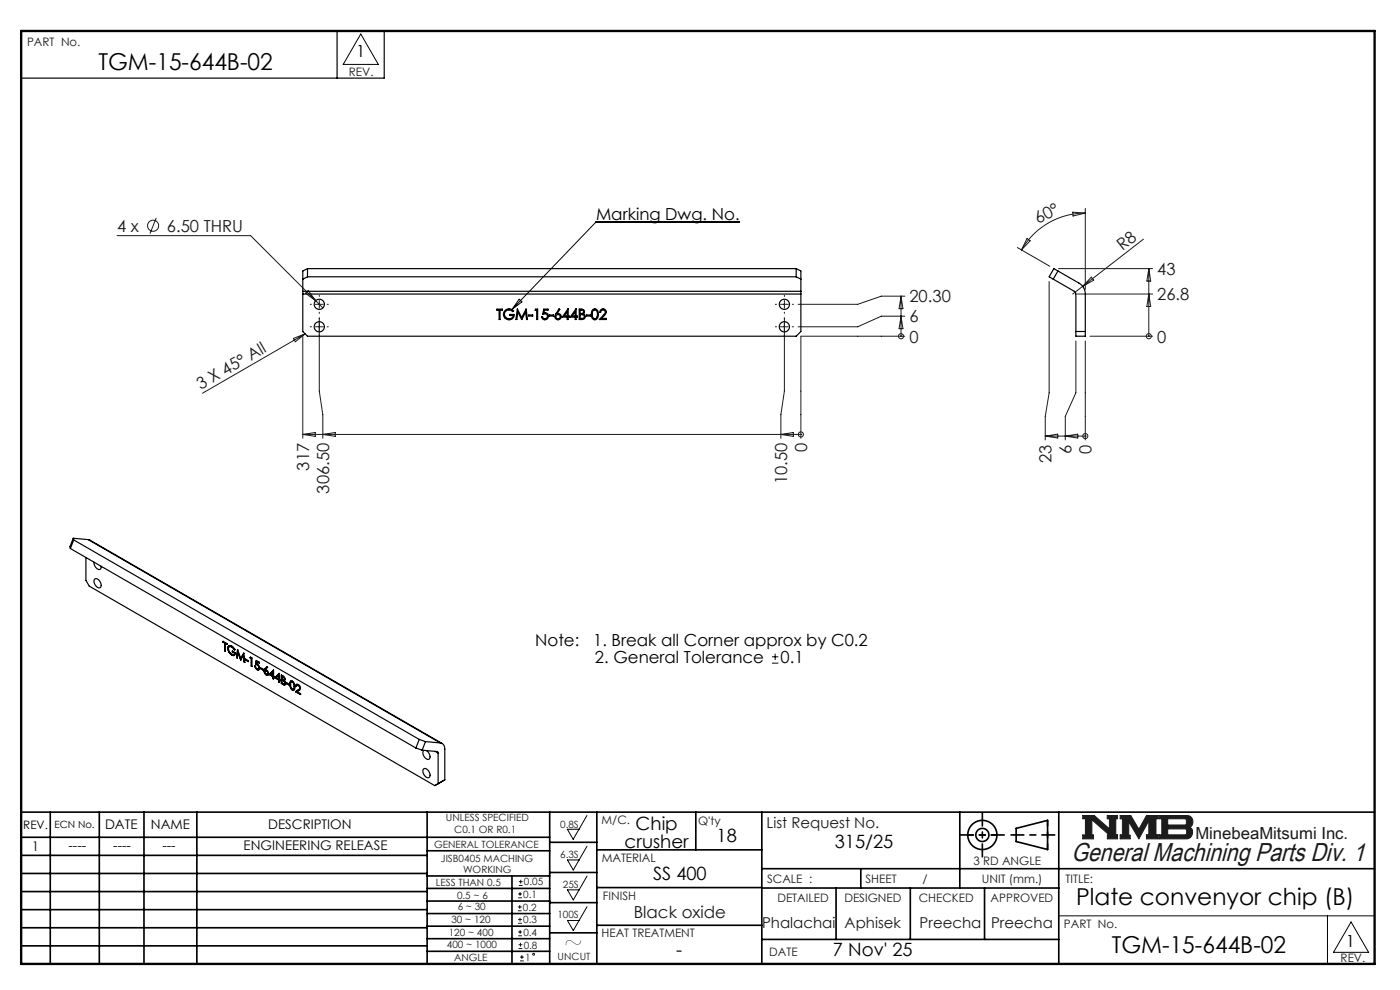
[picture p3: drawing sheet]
<svg xmlns="http://www.w3.org/2000/svg" width="297mm" height="210mm" viewBox="0 0 297 210" stroke-linecap="round" stroke-linejoin="round" font-family="sans-serif">
<g fill="none" stroke="#000" stroke-width=".35">
<path d="M4.5 172.3h287.1M4.5 177.6h112.1M10.7 172.3v32.2M21.1 172.3v32.2M30.5 172.3v32.2M41.8 172.3v32.2M90.6 172.3v32.2M116.6 172.3v32.2M116.6 178.7h10M126.6 172.3v32.2M147.6 172.3v8M161.6 172.3v32.2"/>
<path d="M203.6 172.3v16.1M215.6 175.7l6.6-1.7v6.2l-6.6-1.7zM224.6 172.3v32.2M4.5 185.3h86.1M4.5 181.4h86.1M4.5 189.1h86.1M4.5 193h86.1M4.5 196.8h86.1M90.6 199.1h26M90.6 193.8h26M90.6 188.5h26M90.6 191.1h26"/>
<path d="M90.6 180.5h26M90.6 185.8h26M90.6 196.5h26M108.6 185.8v18.5M116.6 185.1h10M116.6 191.5h10M116.6 197.9h10M126.6 196.3h35M126.6 188.3h35M126.6 180.3h35M161.6 184.3h130M161.6 199.3h63"/>
<path d="M161.6 188.4h63M177.4 188.4v10.9M182.6 184.3v4.1M193.1 188.4v10.9M208.9 188.4v10.9M4.5 200.6h86.1M90.6 201.8h26"/>
<circle cx="208.4" cy="177.1" r="3.1"/>
<circle cx="208.4" cy="177.1" r="1.39"/>
</g>
<path d="M229.7 173h2.4l3.3 2.8v-2.1h-.5v-.7h2.2v.7h-.4v3.4h.4v.8h-2.2v-.8h.4l-3.7-3.2v3.2h.4v.8h-2.3v-.8h.6v-3.4h-.6zM237.6 173h2.3l1.7 2.9 1.6-2.9h2.5v.7h-.5v3.4h.5v.8h-2.5v-.8h.5v-3l-2.1 3.8-2.1-3.6v2.9h.3v.7h-2.2v-.8h.5v-3.4h-.5zM245.9 173h6a1.34 1.34 0 0 1 1.1 1 1.34 1.34 0 0 1-.6 1.5 1.33 1.33 0 0 1 .5 1.4 1.33 1.33 0 0 1-1.2 1h-5.8v-.8h.6v-3.4h-.6zM247.7 173.7h3.8l.2 .2v.8l-.3 .3h-3.7zM247.7 175.8h3.8l.2 .3v.7l-.3 .3h-3.7z" fill="none" stroke="#191924" stroke-width=".21"/>
<path d="M76.5 7.2l3.8 6.5h-7.5zM124.5 173l-2.9 5-1.2-2.1h2.4M124.5 179.5l-2.9 5.1-1.2-2.2h2.4M124.5 185.8l-2.9 5.1-1.2-2.1h2.4M124.5 192.3l-2.9 5.1-1.2-2.1h2.4M224.6 194.3h67M281.6 194.3v10.2M286.6 195.6l3.7 6.4h-7.4z" fill="none" stroke="#000" stroke-width=".21"/>
<path d="M4.5 6.6h287.1" fill="none" stroke="#000" stroke-width=".21" stroke-dasharray="6.3 1.3 1.3 1.3" stroke-dashoffset="1.9"/>
<path d="M71.5 6.6v10M81.5 6.6v10h-77" fill="none" stroke="#000" stroke-width=".25"/>
<path d="M205.3 177.1h6.2M222.2 174v6.2" fill="none" stroke="#000" stroke-width=".35" stroke-dasharray="15.2 1.3 1.3 1.3" stroke-dashoffset="14.1"/>
<path d="M203.8 177.1h9.2M208.4 172.5v9.2M214.5 177.1h9.3" fill="none" stroke="#000" stroke-width=".35" stroke-dasharray="15.2 1.3 1.3 1.3" stroke-dashoffset="12.5"/>
<path d="M4.5 6.6h287.1v197.9h-287.1z" fill="none" stroke="#000" stroke-width=".5"/>
<path d="M229.7 173v.7h.6v3.4h-.6v.8h2.3v-.8h-.4v-3.2l3.7 3.2h-.4v.8h2.2v-.8h-.4v-3.4h.4v-.7h-2.2v.7h.5v2.1l-3.3-2.8zM237.6 173v.7h.5v3.4h-.5v.8h2.2v-.7h-.3v-2.9l2.1 3.6 2.1-3.8v3h-.5v.8h2.5v-.8h-.5v-3.4h.5v-.7h-2.5l-1.6 2.9-1.7-2.9zM247.7 175.8h3.8l.2 .3v.7l-.3 .3h-3.7zM245.9 173v.7h.6v3.4h-.6v.8h6.3l.5-.5 .3-.8-.1-.7-.5-.4a1.34 1.34 0 0 0 .6-1.5 1.34 1.34 0 0 0-1.1-1zM247.7 173.7h3.7l.3 .2v.9l-.3 .2h-3.7z" fill-rule="evenodd" fill="#191924"/>
<g fill="none" stroke="#191924" stroke-width=".21">
<path d="M24.8 50h28.4l15.3 15.3M33.2 46.2l-1.4 3.4M215.8 52.5l6.9 4M217.9 50.6l.6 .5-1.8 1.9zM222.6 59.7v23.6l-.9 5v5M224.6 57h19.9M227.6 45l2.6 .2-2.6 .6zM230.2 45.2a15.6 15.6 0 0 0-13.5 7.8M230.2 44.2v17.2M231.5 58.8l.5 .6-2.3 1.3zM242.6 50.7l-15 11.7M243.7 57v14.3"/>
<path d="M243.7 57l.4 2.6h-.8zM62.2 71.8l2.5-1-2.1 1.7zM64.2 71.3v21.7M64.7 70.8l-21.7 12.6M65.4 61.6l1.6 2.2-2.2-1.6zM66.9 64.6h1.7M66.9 69.3h1.7M67.7 63.7v1.7M67.7 67.5v15.5l.8 5v5M165.6 64.6h1.6M165.6 69.3h1.6M166.4 63.7v1.7"/>
<path d="M166.4 67.5v15.5l-.7 5v5M191.1 71.3h.1M191.1 62.8v8.5M191.1 67.1l.5 2.6h-.9zM191.1 62.8l.5 2.7h-.9zM192 62.8h-5l-5 1.8h-12.7M192 67.1h-5l-5 2.2h-12.7M192 71.3h-22.1v21.7M228.2 72.3v11l-2.2 5v5M228.6 62.4h15.9M230.2 72.3v21M231.2 71.3h13.3"/>
<path d="M243.7 71.3h.1M243.7 62.4l.4 2.6h-.8zM64.2 92.2h105.7M64.2 92.2l2.7-.5v.9zM68.5 92.2l2.6-.5v.9zM165.7 92.2l2.6-.5v.9zM169.9 92.2h.1M221.7 92.5h8.5M221.7 92.5l2.7-.4v.8zM226 92.5l2.6-.4v.8zM230.2 92.5h.1M109.9 193.2h.8"/>
<path d="M109.9 192.4h.8M109.9 195.9h.8M109.9 195h.8M109.9 190.4h.8M109.9 189.6h.8M109.9 198.5h.8M109.9 197.7h.8M110.1 187.8h.8M110.1 187h.8M110.3 192v.8M110.3 194.6v.9M110.3 189.2v.8"/>
<path d="M110.3 197.3v.8M110.4 200v.8M110.5 186.6v.8M110 201.2h.8M110 200.4h.8M110.3 203.8h.8M110.3 203h.8M110.7 202.6v.8"/>
<circle cx="32.5" cy="47.9" r="1.18"/>
<circle cx="191.1" cy="71.3" r=".54"/>
<circle cx="243.7" cy="71.3" r=".54"/>
<circle cx="169.9" cy="92.2" r=".54"/>
<circle cx="230.2" cy="92.5" r=".54"/>
<circle cx="113.2" cy="202.4" r=".2"/>
</g>
<path d="M156.9 47.1h-30.5l-17.8 18.6M110.1 63.5l.6 .5-2.1 1.7zM163.8 139.3h1.3M164.4 138.7v1.3M163.8 140.7h1.3" fill="none" stroke="#000" stroke-width=".21"/>
<g fill="none" stroke="#191924" stroke-width=".21" stroke-dasharray="15.2 1.3 1.3 1.3">
<path d="M66.1 69.3h-.3M66.1 64.6h-.3M67.7 67.7v-.3M67.7 71v.2M67.7 62.9v-.3M67.7 66.2v.3M69.4 69.3h.3M69.4 64.6h.3M164.7 64.6h-.2M164.7 69.3h-.2M166.4 62.9v-.3M166.4 66.2v.3"/>
<path d="M166.4 67.7v-.3M166.4 71v.2M168.1 64.6h.2M168.1 69.3h.2"/>
</g>
<g fill="none" stroke="#000" stroke-width=".25">
<path d="M65.2 57v1.7M65.2 57h103.7M65.2 58.7h103.7M65.2 57l-1 .5v4.3M65.2 58.7l-1 .5M168.9 57v1.7M168.9 58.7l1 .5M168.9 57l1 .5v4.3M223.6 57l5.3 3.1a2.67 2.67 0 0 1 1.3 2.3v8.9h-2v-9.1l-.3-.4-5.3-3.1zM224.4 57.5l-1 1.7M64.2 61.8v.6M64.2 61.8h105.7"/>
<path d="M64.2 62.4v7.9l1 1h103.7l1-1v-7.9M64.2 62.4h105.7M105.4 65.6h1.2v.2h-.5v2h-.2v-2h-.5zM107.2 65.8a1.31 1.31 0 0 1 1.8 .1l-.2 .2a.98 .98 0 0 0-1.5-.1 .98 .98 0 0 0 .2 1.5 .98 .98 0 0 0 1.4-.6h-.7v-.2h.9a1.16 1.16 0 0 1-1.7 1 1.16 1.16 0 0 1-.2-1.9zM109.7 65.6l1 1.8 .9-1.8 .3 2.2h-.2l-.2-1.6-.8 1.6-.8-1.6-.3 1.6h-.1zM112.2 66.8h.8v.2h-.8zM113.7 65.6h.4v2.2h-.2v-2h-.4zM115.4 65.6h.9v.2h-.8l-.1 .6a.73 .73 0 0 1 .9 .5 .73 .73 0 0 1-.5 .9 .73 .73 0 0 1-.9-.6h.2a.53 .53 0 0 0 .7 .4 .53 .53 0 0 0 .3-.8 .53 .53 0 0 0-.8-.2l-.2 .1zM116.6 66.8h.8v.2h-.8zM118.6 65.5l.2 .1-.6 .9a.69 .69 0 0 1 .8 .7 .69 .69 0 0 1-.9 .6 .69 .69 0 0 1-.3-1zM120.3 66.1v.9h-.6zM120.5 65.5v1.5h.3v.3h-.3v.5h-.2v-.5h-1z"/>
<path d="M122 66.1v.9h-.6zM122.2 65.5v1.5h.3v.3h-.3v.5h-.2v-.5h-1zM122.9 65.6a.83 .83 0 0 1 1.1 .5l-.2 .5a.61 .61 0 0 1 .4 .7 .61 .61 0 0 1-.7 .5h-.6zM123.1 65.8h.2a.36 .36 0 0 1 .5 .3 .36 .36 0 0 1-.4 .4h-.3zM123.1 66.7a.55 .55 0 0 1 .6 0 .55 .55 0 0 1 .2 .6l-.8 .2zM124.4 66.8h.9v.2h-.9zM125.7 65.8l.3-.3a.85 .85 0 0 1 .9 1.2 .82 .82 0 0 1-.2 .9 .82 .82 0 0 1-.9 .1 1.77 1.77 0 0 1-.1-1.9zM125.9 65.8l.3-.1a1.06 1.06 0 0 1 0 1.9 1.13 1.13 0 0 1-.3-1.8zM127.5 65.7a.74 .74 0 0 1 1.1 .2 .74 .74 0 0 1-.4 1.1l-.6 .5h1v.3h-1.5a2.57 2.57 0 0 0 1.3-1.6 .5 .5 0 0 0-.5-.5 .5 .5 0 0 0-.5 .5h-.2zM169.9 61.8v.6M228.2 70.3h2M14.9 116.4l73.3 42.3"/>
<path d="M15.5 114.2l.1 .3M15.5 114.2l3.2 .3M15.5 114.2l-.7 1.8 .1 .4M15.6 114.5l73.3 42.3M15.6 114.5l-.7 1.9M18.2 118.3v4.8l.7 1.2 73.3 42.3 2.2-1.2v-6.5a1.16 1.16 0 0 0-1-1.3M18.7 114.5l75.1 43.2M18.7 114.5l74.7 43.1M19.9 119.3a1.33 1.33 0 0 0 1.3 1.5l.3-.7M20 122.9a.92 .92 0 0 1 1.4 .8 .63 .63 0 0 1-.2 1 .63 .63 0 0 1-.9-.4l-.3-.8zM47.3 136.2l.4 .2M47.3 136.2v-.2l.9 .5v.2l-.4-.2"/>
<path d="M47.3 136.2h.1M47.7 136.4v1.6M47.7 136.4h.1M47.7 138h.1M47.8 136.5v1.6l-.1-.1M47.8 136.5h.1M48.3 137.5l.1-.4a.98 .98 0 0 1 1.5 .7l-.2 .1M48.3 137.5l.2 .7M48.3 137.5h.1M48.5 137l-.2 .5M48.5 138.2l.7 .7M48.5 138.2h.1"/>
<path d="M48.7 137.2h.5M49.2 137.2h-.6a1.06 1.06 0 0 0 .1 1.1 1.06 1.06 0 0 0 1.1 .4v-.1M49.2 137.2l.5 .7M49.2 137.2h.1M49.2 138.9l.5 .1M49.2 138.9h.1M49.3 138.3v-.2l.7 .4-.1 .3-.2 .2-.5-.1M49.3 138.3l.5 .3M49.3 138.3h.1M49.7 137.9h.1M49.8 138.6l-.1 .2M49.8 138.6h.1"/>
<path d="M50.2 139.5l.2-1.7 .7 1.9M50.2 139.5h.1M50.5 138.4l-.2 1.2-.1-.1M50.5 138.4l.6 1.6M50.5 138.4h.1M51.1 140h.1M51.1 139.7h.1M51.6 139l-.5 1M51.7 139l.1 1.4M51.7 139h-.1M51.7 138.6h.1M51.7 138.6l-.6 1.1"/>
<path d="M51.7 138.6l.2 1.9-.1-.1M52.1 139.8l.6 .4v.1l-.6-.3zM52.1 140h.1M53.1 139.5l.1-.1 .3 .2v1.8l-.2-.1M53.1 139.5l.2 .2M53.1 139.5h.1M53.3 139.7v1.6M53.3 139.7h.1M51.8 140.4h.1M53.3 141.3h.1M54.2 140.9l.4 .1M54.2 140.9h.1"/>
<path d="M54.5 140.3l-.1 .5a.87 .87 0 0 1 .5 1.3l-.4-.1M54.5 140.3l.5 .4v-.2l-.6-.4-.2 .8M54.5 140.3h.1M54.5 142l.4 .1M54.5 142h.1M54.6 141l.3 .6M54.6 141h.1M54.7 141.9l-.3-.1-.3-.5 .4 .7M54.9 141.6l-.1 .3M54.9 141.6h.1M55.2 141.6l.6 .4v.1l-.6-.3zM55.2 141.6v.2"/>
<path d="M56 142.4l.1 .4 .4 .4M56 142.4h.1M56.2 141.9l-.2 .5M56.2 141.9l.5-.5 .1 .1-.4 .5a.8 .8 0 0 1 .4 1.2h-.3M56.2 141.9h.1M56.3 142.2l.2 .1M56.5 142.3l-.1-.1a.44 .44 0 0 0-.1 .6 .44 .44 0 0 0 .5 .1l.1-.1M56.5 142.3l.4 .5M56.5 142.3h.1M56.5 143.2h.3M56.5 143.2h.1M56.9 142.8l-.1 .2"/>
<path d="M56.9 142.8h.1M57.2 143.1l.8-.9v1.2l.2 .3-.2-.1M57.2 143.1l.7 .4M57.2 143.1h.1M57.9 142.5l-.5 .6 .5 .2M57.9 142.5v.8M57.9 143.5v.4M57.9 143.3h.1M57.9 142.5h.1M57.9 143.5h.1M57.9 143.9h.1M58 143.6v.4l-.1-.1"/>
<path d="M58 143.6h.1M58.4 143.8l.8-1v1.3l.2 .3-.2-.1M58.4 143.8l.7 .4M58.4 143.8h.1M59.1 143.2l-.5 .6 .5 .2M59.1 143.2v.8M59.1 144.2v.4M59.1 144h.1M59.1 143.2h.1M59.1 144.2h.1M59.1 144.6h.1M59.2 144.3v.4l-.1-.1"/>
<path d="M59.2 144.3h.1M59.7 145l.4 .2M59.7 145h.1M59.8 143.4v.6l.4 .2 .2-.2M59.8 144.2v.7l.5 .2 .2-.2M59.8 143.4l.2 .1M59.8 144.2h.1M59.8 143.4h.1M59.9 144.2l.3 .2M59.9 144.2h.1M60 143.5l.4 .5M60 143.5h.1"/>
<path d="M60.1 145.2l.4 .1M60.2 144.4l.3 .5M60.2 144.4h.1M60.3 144.4l.3 .6-.2 .3-.3-.1M60.3 144.4l.2-.3-.1-.4-.7-.5v1.8M60.3 144.4h.1M60.4 144l-.1 .1M60.4 144h.1M60.4 144.3l-.1 .1M60.5 144.9l-.1 .2M60.5 144.9h.1M60.8 144.8l.6 .4v.1l-.6-.3z"/>
<path d="M60.8 145h.1M61.5 145.1l.1-.5 .2-.2a1.27 1.27 0 0 1 .5 2h-.3M61.5 145.1l.1 .7 .4 .6M61.5 145.1h.1M61.7 144.5l-.2 .6M61.8 144.7h.2M62 146.4h.3M62 146.4h.1M62 144.7l.4 .4v.5M62 144.7l-.1-.1a.97 .97 0 0 0 .4 1.6l.1-.1M62 144.7h.1M62.4 146.1l-.1 .1"/>
<path d="M62.4 146.1h.1M62.4 145.6v.5M62.4 145.6h.1M62.7 146.7h.1M62.8 145.5v-.2a.69 .69 0 0 1 .8 .2 .69 .69 0 0 1 0 .8l-.6 .4 .8 .4v.2l-1.1-.6M62.8 145.5h.1M62.9 145.2l-.1 .3M62.9 145.1v.1M63 145.4l-.1 .2-.1-.1M63 145.3l.3 .1M63.3 145.4l.3 .5M63.3 145.4h.1"/>
<path d="M63.3 146.3l-.6 .4M63.3 146.3h.1M63.6 145.9l-.3 .4M63.6 145.9h.1M88.2 158.7l1.4 .4M88.9 156.8l-.7 1.9M88.9 156.8l1.4 .5M89.6 159.1l3.1 .3 .2 .4M89.9 159.2a1.25 1.25 0 0 0 1.1 1.8 1.33 1.33 0 0 0-.5-1.8M90.3 157.3l-.7 1.8M90.3 157.3l3.1 .3M92.3 159.4l.6 .4"/>
<path d="M92.9 159.8v6.4M89.8 163.2a.92 .92 0 0 1 1.3 .7 .63 .63 0 0 1-.1 1 .63 .63 0 0 1-.9-.4l-.4-.7z"/>
<circle cx="67.7" cy="69.3" r="1.08"/>
<circle cx="67.7" cy="64.6" r="1.08"/>
<circle cx="118.4" cy="67.1" r=".46"/>
<circle cx="166.4" cy="69.3" r="1.08"/>
<circle cx="166.4" cy="64.6" r="1.08"/>
</g>
<text font-size="5.5" fill="#191924" x="227.3" y="182.7">General Machining Parts Div. 1</text>
<g font-size="4.9">
<text x="20.9" y="14.8">TGM-15-644B-02</text>
<text x="228.3" y="192">Plate convenyor chip (B)</text>
<text x="119.6" y="201.6">~</text>
<text x="235.8" y="202.1">TGM-15-644B-02</text>
</g>
<g font-size="3.9">
<text x="132.5" y="179.9">crusher</text>
<text x="134.9" y="176.1">Chip</text>
<text x="152" y="178.6">18</text>
<text x="177.1" y="179.9">315/25</text>
<text x="138.5" y="186.6">SS 400</text>
<text x="143.5" y="202.9">-</text>
<text x="176.7" y="202.9">7 Nov' 25</text>
</g>
<g font-size="3.5">
<text x="75.6" y="12.1">1</text>
<text x="126.4" y="46.6">Marking Dwg. No.</text>
<text x="113.5" y="137.1">Note:</text>
<text x="125.8" y="137.1">1. Break all Corner approx by C0.2</text>
<text x="126.2" y="140.7">2. General Tolerance</text>
<text x="165.6" y="140.7">0.1</text>
<text x="285.5" y="200.9">1</text>
</g>
<g font-size="3.5" fill="#191924">
<text x="220.3" y="47.5" transform="rotate(-28 220.3 47.5)">60°</text>
<text x="24.8" y="49.2">4 x</text>
<text x="35.4" y="49.2">6.50 THRU</text>
<text x="238.1" y="53.2" transform="rotate(-38 238.1 53.2)">R8</text>
<text x="245.5" y="58.3">43</text>
<text x="192.9" y="64.2">20.30</text>
<text x="245.5" y="63.7">26.8</text>
<text x="192.9" y="68.4">6</text>
<text x="192.9" y="72.7">0</text>
<text x="245.5" y="72.7">0</text>
<text x="42.6" y="82.7" transform="rotate(-30 42.6 82.7)">3 X 45° All</text>
<text x="171.2" y="95.9" transform="rotate(-90 171.2 95.9)">0</text>
<text x="65.6" y="99.8" transform="rotate(-90 65.6 99.8)">317</text>
<text x="223.1" y="98.2" transform="rotate(-90 223.1 98.2)">23</text>
<text x="227.3" y="96.2" transform="rotate(-90 227.3 96.2)">6</text>
<text x="231.6" y="96.2" transform="rotate(-90 231.6 96.2)">0</text>
<text x="69.8" y="104.7" transform="rotate(-90 69.8 104.7)">306.50</text>
<text x="167" y="102.7" transform="rotate(-90 167 102.7)">10.50</text>
<text x="253.6" y="178.1">MinebeaMitsumi Inc.</text>
<text x="134.4" y="194.8">Black oxide</text>
</g>
<g font-size="3.2" fill="#191924">
<text x="162.6" y="175.5">List Request No.</text>
<text x="161.7" y="196.8">Phalachai</text>
<text x="179.2" y="196.8">Aphisek</text>
<text x="195.1" y="196.8">Preecha</text>
<text x="210.2" y="196.8">Preecha</text>
</g>
<g font-size="2.8">
<text x="22.3" y="175.9">DATE</text>
<text x="32" y="175.9">NAME</text>
<text x="56.9" y="175.9">DESCRIPTION</text>
<text x="6.8" y="180.6">1</text>
<text x="14.5" y="180.3">----</text>
<text x="24" y="180.3">----</text>
<text x="34.5" y="180.3">---</text>
<text x="51.7" y="180.3">ENGINEERING RELEASE</text>
</g>
<g font-size="2.5" fill="#191924">
<text x="5.7" y="9.8">PART No.</text>
<text x="74" y="16">REV.</text>
<text x="127.6" y="174.8">M/C.</text>
<text x="148.1" y="175.1">Q'ty</text>
<text x="127.6" y="182.8">MATERIAL</text>
<text x="206.5" y="183.6">3 RD ANGLE</text>
<text x="127.9" y="191">FINISH</text>
<text x="162.7" y="187.2">SCALE :</text>
<text x="164.9" y="191.4">DETAILED</text>
<text x="179.1" y="191.4">DESIGNED</text>
<text x="183.6" y="187.2">SHEET</text>
<text x="194.9" y="191.4">CHECKED</text>
<text x="195.7" y="187.2">/</text>
<text x="208.3" y="187.2">UNIT (mm.)</text>
<text x="210.2" y="191.4">APPROVED</text>
<text x="226" y="187.2">TITLE:</text>
<text x="225.7" y="196.8">PART No.</text>
<text x="127.6" y="198.9">HEAT TREATMENT</text>
<text x="163.2" y="202.9">DATE</text>
<text x="284.4" y="204.1">REV.</text>
</g>
<text font-size="2.5" x="4.9" y="175.9">REV.</text>
<text font-size="2.1" x="11.6" y="175.6">ECN No.</text>
<g font-size="2.1" fill="#191924">
<text x="92.1" y="179.9">GENERAL TOLERANCE</text>
<text x="94.6" y="174.2">UNLESS SPECIFIED</text>
<text x="96.4" y="176.8">C0.1 OR R0.1</text>
<text x="118.8" y="175.5">0.8S</text>
<text x="93.5" y="182.9">JISB0405 MACHING</text>
<text x="98.2" y="185.3">WORKING</text>
<text x="118.8" y="181.9">6.3S</text>
<text x="92.5" y="187.9">LESS THAN 0.5</text>
<text x="97" y="190.7">0.5 ~ 6</text>
<text x="111" y="190.4">0.1</text>
<text x="111.2" y="187.8">0.05</text>
<text x="119.4" y="188.4">25S</text>
<text x="95.8" y="195.8">30 ~ 120</text>
<text x="97.1" y="193.1">6 ~ 30</text>
<text x="110.9" y="193.2">0.2</text>
<text x="111" y="195.9">0.3</text>
<text x="118.2" y="194.8">100S</text>
<text x="94.8" y="201.1">400 ~ 1000</text>
<text x="95.2" y="198.5">120 ~ 400</text>
<text x="96.3" y="203.9">ANGLE</text>
<text x="111" y="198.5">0.4</text>
<text x="111.1" y="201.2">0.8</text>
<text x="111.4" y="203.8">1</text>
<text x="118.3" y="203.7">UNCUT</text>
</g>
</svg>
